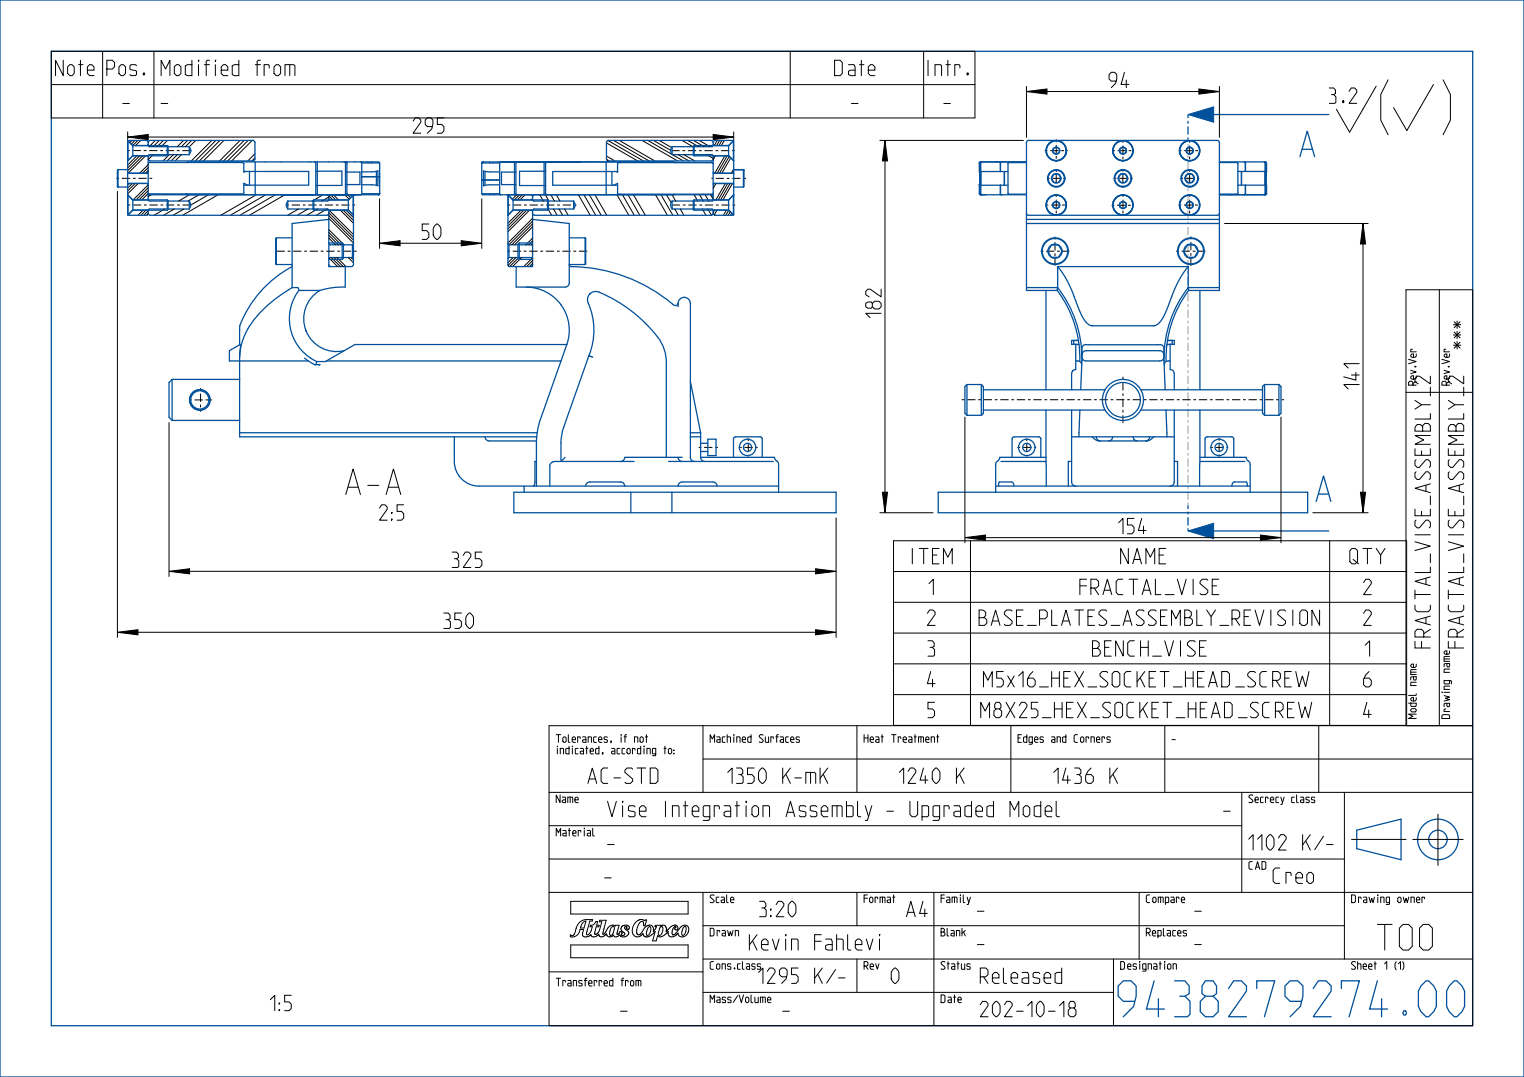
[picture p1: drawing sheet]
<svg xmlns="http://www.w3.org/2000/svg" width="297mm" height="210mm" viewBox="0 0 297 210" stroke-linecap="round" stroke-linejoin="round" font-family="sans-serif">
<g fill="none" stroke="#00509b" stroke-width=".25">
<path d="M24.9 38l.9 1 2.9-.1M25 33.7l.1 .1 3.6-.1M25 35.8h3.7M25.3 27.4l-.3 .1 .8 .9 2.9-.1M28.5 27.4l.3 .1 .1 .3M28.7 30.4h-2.9l-.9 1M28.9 27.8v.6l.2 .2h7.8M28.9 31l.2 .3 .2 .1M29.3 38h-.2l-.2 .4M29.3 27.4l-.4 .2v.2M36.9 30.2h-7.8l-.2 .2v8.6l.2 .2h7.8M49.3 27.4l.3 .2 .1 .2"/>
<path d="M49.7 31l-.2 .3-.2 .1M63.7 38l.3 .2 .1 .2M64.1 38.4v.6l-.2 .2h-7.8M64.1 38.4v-.2l.4-.2h4l.3 .1-.9 .9-3.7-.1M103.8 38.4l-.2-.4h-.2h-4l-.3 .1 .8 .9 3.8-.1M103.8 38.4v.6l.2 .2h7.8M103.8 38.4v-.2l.4-.2h34.4h.2l.2 .4M118.2 31l.2 .3 .2 .1M118.6 27.4l-.4 .2v.2M131 30.2h7.8l.2 .2v8.6l-.2 .2h-7.8M138.6 27.4l.3 .2 .1 .2M139 27.8v.6l-.2 .2h-7.8"/>
<path d="M139 31l-.2 .3-.2 .1M139.1 33.7h3.8M139.1 30.4h2.9l1 1M139.1 35.8h3.8M139.4 27.4l-.4 .2v.2M142.6 27.4l.3 .1-.9 .9-2.9-.1M143 38l-1 1-2.9-.1M28.7 41h-2.9l-.8 .8 .3 .2M28.9 41.6l.2 .3 .2 .1M28.9 41.6l-.1 .3-.3 .1M36.9 40.8h-7.8l-.2 .2v.6M56.1 40.8h7.8l.2 .2v11h4.4l.2-.1 .2-.3"/>
<path d="M64.1 47.5l.2 .2h4.4M64.1 51.6v.2l.4 .2M64.1 41.6l-.2 .3-.2 .1M64.2 41h3.7l1 1M68.7 50.2h-4.4l-.2 .2M99 51.6l.1 .3 .3 .1M99.2 50.2h4.4l.2 .2M103.7 41h-3.8l-.9 1M103.8 47.5l-.2 .2h-4.4M103.8 51.6l-.2 .3-.2 .1M103.8 41.6v.2l.4 .2M111.8 40.8h-7.8l-.2 .2v11"/>
<path d="M131 40.8h7.8l.2 .2v.6M139 41.6l-.2 .3-.2 .1M139 41.6l.2 .3 .2 .1M139.1 41h2.9l.9 .8-.3 .2"/>
</g>
<g fill="none" stroke="#000" stroke-width=".19">
<path d="M25.2 35.8l-.3 .3M25.7 27.4l-.4 .4M25.8 35.8l-.9 .9M26.3 27.4l-.7 .7M26.3 35.8l-1.4 1.4M26.7 30.4l-1.8 1.8M26.9 27.4l-1 1M26.9 35.8l-2 2M27.3 30.4l-2.4 2.3M27.4 27.4l-1 1M27.8 30.4l-2.9 2.9M28.4 30.4l-3.4 3.3"/>
<path d="M28.9 28.2l-.2 .2M28.9 32.1l-1.7 1.7M28.9 32.7l-1.1 1.1M28.9 33.2l-.6 .6M28.9 36l-3 3M28.9 36.6l-2.4 2.4M28.9 37.2l-1.8 1.8M28.9 37.7l-1.3 1.3M29.5 38l-.6 .3M29.9 30.2l-1 .9M30.3 27.4l-1.2 1.2M31.1 27.4l-1.3 1.2"/>
<path d="M31.8 27.4l-1.2 1.2M32.6 27.4l-1.2 1.2M33 30.2l-1.2 1.2M33.8 30.2l-1.2 1.2M34.6 30.2l-1.2 1.2M35.4 30.2l-1.3 1.2M35.8 27.4l-1.2 1.2M36.6 27.4l-1.3 1.2M36.9 38l-2.1 1.2M37.4 27.4l-1.3 1.2M38.1 27.4l-1.2 1.2M38.8 38l-2.1 1.2"/>
<path d="M40.6 38l-3.4 2M41.3 27.4l-4 4M42.1 27.4l-4 4M42.5 38l-6.9 4M42.9 27.4l-4 4M43.6 27.4l-4 4M46.8 27.4l-4 4M47.6 27.4l-4 4M48.4 27.4l-4 4M49.1 27.4l-4 4M49.7 30l-1.4 1.4M49.7 30.8l-.6 .6"/>
<path d="M49.9 38l-6.9 4M51.8 38l-6.9 4M53.7 38l-7 4M55.5 38l-6.9 4M63 38l-2.1 1.2M64.1 38.4l-1.4 .8M64.1 38.7l.2 .3M64.1 38.2l.8 .8M64.4 38l1 1M65 38l1 1M67.2 38l.9 .9M67.7 38l.6 .6"/>
<path d="M68.3 38l.3 .3M100.7 38l-.9 .9M101.2 38l-1 1M101.8 38l-1 1M102.3 38l-1 1M103.8 38.7l-.3 .3M105.2 38l.7 1.2M106.3 38l.7 1.2M107.3 38l.8 1.2M108.4 38l.7 1.2M112.7 38l2.3 4M113.8 38l2.3 4"/>
<path d="M114.9 38l2.3 4M115.9 38l2.3 4M118.2 30.4l1.6 1M118.2 27.9l6.1 3.5M118.2 31.1l.5 .3M118.5 27.4l6.9 4M119.6 27.4l6.9 4M120.2 38l2.3 4M120.7 27.4l6.9 4M121.3 38l2.3 4M122.4 38l2.3 4M123.5 38l2.3 4"/>
<path d="M125.1 27.4l7 4M126.2 27.4l4.8 2.7M127.3 27.4l3.4 1.9M127.8 38l2.3 4M128.5 27.4l2.4 1.4M128.8 38l2.3 4M129.9 38l.9 1.5M131 38l.7 1.2M131 30.2l2.2 1.2M132.2 30.2l2.1 1.2M132.9 27.4l2.1 1.2M133.3 30.2l2.1 1.2"/>
<path d="M134 27.4l2.1 1.2M135.1 27.4l2.2 1.2M135.3 38l.7 1.2M136.2 27.4l2.2 1.2M136.3 38l.8 1.2M137.4 38l.7 1.2M137.7 30.2l1.3 .7M138.5 38l.5 .8M139.4 30.4l-.4 .7M139.5 35.8l-.5 .9M139.8 27.4l-.6 1M140.2 27.4l-.5 1"/>
<path d="M140.7 27.4l-.6 1M141.2 27.4l-.6 1M141.3 30.4l-2 3.4M141.4 35.8l-1.9 3.2M141.7 30.4l-1.9 3.4M141.8 35.8l-1.8 3.2M142.1 30.5l-1.9 3.3M142.3 35.8l-1.9 3.2M142.4 30.8l-1.7 3M142.7 35.8l-1.8 3.2M143 33l-.5 .8M27.9 41l-1 1"/>
<path d="M28.5 41l-1.1 1M28.8 41.1l-.8 .9M28.9 41.7l-.3 .3M32.1 40.8l-2.1 1.2M34 40.8l-2.1 1.2M35.8 40.8l-2.1 1.2M58.2 40.8l-2.2 1.2M60 40.8l-2.1 1.2M61.9 40.8l-2.1 1.2M63.7 40.8l-2.1 1.2M64.1 46.4l1.3 1.3M64.1 45.9l1.8 1.8"/>
<path d="M64.1 45.3l2.4 2.4M64.1 44.8l2.9 2.9M64.1 42.6l4.8 4.8M64.1 42l4.8 4.8M64.1 41.5l4.8 4.8M64.2 50.4l1.6 1.6M64.2 41.1l4.7 4.6M64.6 50.2l1.7 1.8M65.1 50.2l1.8 1.8M65.7 50.2l1.7 1.8M66.3 41l2.6 2.5M66.9 41l2 2"/>
<path d="M67.4 41l1.5 1.4M67.9 50.2l1 1M68.4 50.2l.5 .5M100 50.2l-1 1M100.5 50.2l-1.5 1.5M101.1 50.2l-1.8 1.8M101.6 41l-2.6 2.5M101.6 50.2l-1.7 1.8M102.1 41l-3.1 3.1M102.7 41l-3.7 3.6M103.2 41l-4.2 4.2M103.7 50.4l-1.6 1.6"/>
<path d="M103.8 47.5l-.2 .2M103.8 42.6l-4.8 4.8M103.8 43.1l-4.6 4.6M103.8 43.7l-4.1 4M103.8 44.2l-3.5 3.5M103.8 46.4l-1.3 1.3M103.8 47l-.8 .7M103.8 50.8l-1.2 1.2M103.8 51.4l-.6 .6M106.8 40.8l.7 1.2M107.9 40.8l.7 1.2M108.9 40.8l.8 1.2"/>
<path d="M110 40.8l.7 1.2M131.5 40.8l.7 1.2M132.6 40.8l.7 1.2M136.9 40.8l.7 1.2M137.9 40.8l.8 1.2M139.3 41l-.3 .5M139.7 41l-.5 .9M141.6 41l-.6 1M142 41l-.6 1M142.3 41.3l-.4 .7M142.6 41.6l-.2 .4"/>
</g>
<path d="M231.5 103.5l5-1.5v3z" fill="#00509b"/>
<path d="M231.5 103.5l5-1.5v3z" fill="none" stroke="#00509b" stroke-width=".19"/>
<path d="M256.5 97.8l1.4-5 1.5 5M257 96.3h1.9" fill="none" stroke="#00509b" stroke-width=".25"/>
<path d="M231.5 22.3l5-1.5v3z" fill="#00509b"/>
<path d="M231.5 22.3l5-1.5v3z" fill="none" stroke="#00509b" stroke-width=".19"/>
<g fill="none" stroke="#00509b" stroke-width=".25">
<path d="M0 0h297v210h-297zM10 10h277v190h-277zM23 33.1l-.1 .1v3.2l.1 .1M23 33.1v3.4M23 36.5h1.9M23 33.1h1.9M24.9 33.7l4 .1M24.9 33.6l.1 .1M24.9 31.3h.1M24.9 27.4v14.5M24.9 27.4v3.9M24.9 38v3.9"/>
<path d="M24.9 38v.1M24.9 38l1 1M24.9 27.4l1 1M25 35.8l-.1 .2M25.3 27.4h3.2M25.9 30.4l-1 .9M25.9 28.4v2M25.9 39v2M25.9 39h6.7M25.9 30.4h6.7M25.9 28.4h6.7M28.7 35.8l.2 .2"/>
<path d="M28.7 30.4l.2 .2M28.9 28.2l-.2 .1M28.9 33.6l-.2 .1M28.9 38.8l-.2 .1M28.9 31.9l.2-.2h18l.4 .2v1.6l.3-.1M28.9 37.6l.2 .2M28.9 35.8l-4 .1M28.9 37.6v.1M28.9 37.7l.2 .2M29.1 37.8v.1M29.3 38h35.2M29.3 31.4h20"/>
<path d="M29.3 27.4h20M30.9 37.8h-1.8M32.6 28.4l.2 .1v1.7l-.2 .2M32.6 28.4v2M32.6 39v2M32.6 39l.2 .1v1.7l-.2 .2M36.4 37.9l.2 .1M36.6 38h.1M36.9 28.6l.1 .3a1.03 1.03 0 0 1-.1 1.3zM46.9 37.8l-17.8 .1M46.9 37.8l-10.7 .1h.2M47.5 33.4h12.7v2.7h-12.7"/>
<path d="M48.3 36.1l-.8-.4v2l-.6 .1M48.6 33.4v2.7M49.7 27.8v3.2M49.7 31.6h-13.1l-.2 .1M49.7 31.6v6.4M54.9 38h-.1h.4M55.1 38h.1M55.2 38h18.6M55.2 38h.1M55.2 38h5h-23.6M55.7 38h3.8M59.5 38h.1"/>
<path d="M59.6 38h-4.4M60.6 38h.7M61.2 39l-.2 .1v1.7l.2 .2M61.2 39v2M61.2 39h6.7M61.3 38h-.4M61.3 31.6h.1M61.3 31.6h-11.6M61.3 38h.1M61.3 31.6l.2 .2v6l-.2 .2M61.5 33.4h5.1v2.8h-5.1M61.8 31.6v6.4"/>
<path d="M61.8 38h.1M64 38h.5zM64 38h2.1zM64 38h2.4M64 38h.4M64 38h.1M64.1 38.8l.1 .1M64.5 38h.1M64.5 38h2.1M65.7 38h-1.2M66.4 38h-1.9M66.4 38h.1"/>
<path d="M66.7 38h-2.2M67 38h.1M67.1 38h.1M67.1 31.6h-5.8M67.1 31.6l.2 .2v6l-.2 .2M67.3 33.6h2.8v2.4h-2.8M67.6 38h.1M67.6 31.6v6.4M67.9 39v2M68.5 38h.6h-.4M68.6 38h.1M68.7 38h.4"/>
<path d="M68.8 38l-.9 1M68.8 38v3.9M68.8 38l.1 13.6M69.1 38h-.4M69.6 38h-.5M70.3 31.6h3.5l.2 .2M70.3 31.6l.2 .2M70.3 31.6h-3.2M70.5 33.5h2.3l.8-.2v2.9l-.8-.2h-2.3M70.5 37.8h3.5M70.5 31.8h3.5M70.5 37.8l-.2 .2"/>
<path d="M70.5 31.8v6M73.4 34.5h-2.9h3.1M73.4 33.4v2.7M73.6 34.5h.4zM73.8 38h.1M74 31.8v6M74 37.8l-.2 .2M93.9 37.8l.2 .2h3.5M93.9 37.8h3.5M93.9 35.1h2.9M93.9 31.8h3.5M93.9 31.8v6"/>
<path d="M94.1 31.6l-.2 .2M94.1 31.6h.1M94.5 33.4v2.7M96.8 35.1h-2.3M97.4 33.5h-2.3l-.9-.2v2.9l.9-.1 2.3-.1M97.4 37.8l.2 .2M97.4 31.8v6M97.4 35.1h-.6M97.6 31.6l-.2 .2M98.7 31.6h.5M98.7 31.6h-.4M99 38v13.6"/>
<path d="M99 38v3.9M99 38l1 1M99.2 31.6h-.5M99.2 31.6h.1M100 39v2M100 39h6.7M100.3 31.6h.1M100.3 31.6v6.4M100.3 38h-2.7M100.5 33.6h-2.8v2.4h2.8M100.7 31.6h.1M100.7 31.6l-.2 .2v6l.2 .2"/>
<path d="M100.8 38h.1M100.8 31.6h.1M101.5 31.6h.1M101.5 31.6h2.4M101.5 31.6h1.9M101.5 31.6h-.1M103.4 31.6h-1.2h1.1M103.4 31.6h.1M103.4 31.6h.5M103.6 31.6h-2.1M103.8 38.8l-.1 .1M103.8 31.6h.1"/>
<path d="M103.8 31.6h-3M103.9 31.6h-3.1M103.9 31.6h-.1M106 31.6v6.4M106 31.6h.1M106.3 33.4h-5.1v2.8h5.1M106.7 39l.2 .1v1.7l-.2 .2M106.7 39v2M108.3 31.6h3.9M108.3 31.6h.1M109.1 31.6h3.6M109.5 31.6h2.7"/>
<path d="M112.7 31.6h-4.4M112.7 31.6h-6.3l-.1 6.2 .2 .2M112.7 31.6h-5.1M112.7 31.6h.4M112.7 31.6h.1M113 31.6h.1zM118.1 38h-17.3M118.1 31.6h-10.4M118.1 31.6h-24M118.1 31.6v6.4M118.2 27.8v3.2M118.6 31.4h20"/>
<path d="M118.6 27.4h20M119.3 33.4v2.7M119.6 36.1l.8-.3v1.9l.4 .2h18l.2-.2M120.4 33.4h-12.7v2.7h12.7M131 28.6v1.6l-.2-.3a1.03 1.03 0 0 1 .2-1.3zM131.2 38h-13.1M131.2 31.6h-13.1M131.3 31.6l.4 .1M131.3 38h-.1M131.3 31.6h-.1M131.4 31.7h7.4M131.5 37.9l-.2 .1"/>
<path d="M135.3 28.4l-.2 .1v1.7l.2 .2M135.3 39l-.2 .1v1.7l.2 .2M135.3 39h6.7M135.3 30.4h6.7M135.3 28.4h6.7M135.3 28.4v2M135.3 39v2M138.8 31.7h-18l-.4 .2v1.7l-.3-.2M138.8 31.7l.2 .2M138.8 31.7l.2 .1M138.8 31.7h.1M139 31.9h.1"/>
<path d="M139 38.8l.1 .1M139 33.6l.1 .1M139 28.2l.1 .1M139 35.8l4 .1M139.1 30.4l-.1 .2M139.1 35.8l-.1 .2M139.4 27.4h3.2M142 28.4v2M142 39v2M142 30.4l.9 .9M142.9 35.8l.1 .2M142.9 27.4v14.5"/>
<path d="M142.9 27.4l-.9 1M142.9 38l-.9 1M142.9 38l.1 .1M142.9 27.4v3.9M142.9 38v3.9M143 33.7l-4 .1M143 31.3h-.1M143 33.6l-.1 .1M143 36.5h1.9M143 33.1h1.9M144.9 33.1l.1 .1v3.2l-.1 .1M144.9 33.1v3.4"/>
<path d="M190.9 36v1.8M190.9 36h.1M190.9 37.8l.2 .2h8.9M190.9 31.8v1.7M191 31.8h-.1M191 37.8h-.1M191 31.6h.1M191 33.6h-.1M191 36h-.1M191.1 31.6l-.2 .2v6l.2 .2M191.1 33.4h-.1M191.1 36.2h-.1"/>
<path d="M191.2 31.6l-.2 .2v6l.2 .2M191.3 31.6l-.2 .2v6l.2 .2M194.2 31.6h.1M194.5 31.6h.1M194.9 31.8l.1 1.6M194.9 31.8h.1M195 36.1v1.7l.2 .2M195.2 31.6l-.3 .2M195.2 31.6l-.2 .2v1.6M195.7 33.4v2.7M195.8 33.4v2.7M196.4 33.4h-5.2"/>
<path d="M196.4 36.1h-5.2M197.7 31.6h.1M198.1 31.6h-.1M200 31.7h-3.4l-.2 .2 .1 5.9 3.5 .1M200 31.6h-8.9l-.2 .2M205.2 27.6l-.4 .1a2.02 2.02 0 0 0-.5 3.1 2.02 2.02 0 0 0 3.1-.2 2.02 2.02 0 0 0-.8-3h-.1M205.2 29l.6-.3 .6 .3v.7l-.6 .4-.6-.4zM205.2 39.6l.6-.3 .6 .3v.7l-.6 .4-.6-.4zM205.4 34h.9l.5 .8-.5 .8h-.9l-.5-.8zM218.2 27.6l-.4 .1a2.02 2.02 0 0 0-.5 3.1 2.02 2.02 0 0 0 3.1-.2 2.02 2.02 0 0 0-.8-3h-.1M218.2 29l.6-.3 .6 .3v.7l-.6 .4-.6-.4zM218.2 39.6l.6-.3 .6 .3v.7l-.6 .4-.6-.4z"/>
<path d="M218.4 34h.9l.5 .8-.5 .8h-.9l-.5-.8zM231.2 27.6l-.4 .1a2.02 2.02 0 0 0-.5 3.1 2.02 2.02 0 0 0 3.1-.2 2.02 2.02 0 0 0-.8-3h-.1M231.2 29l.6-.3 .6 .3v.7l-.6 .4-.6-.4zM231.2 39.6l.6-.3 .6 .3v.7l-.6 .4-.6-.4zM231.4 34h.9l.5 .8-.5 .8h-.9l-.5-.8zM236.5 22.3h22.4M237.6 31.7h3.4l.2 .1v5.8l-.2 .2h-3.4M237.6 31.6h9l.2 .2M239.6 38h.1M240 38h.1M241.2 33.4h5.3M242 33.4l-.1 2.7"/>
<path d="M242.5 31.6l.2 .1v1.7v-1.6M242.5 31.6l.2 .2M242.7 31.8h.1M242.7 37.8l-.2 .2M242.7 37.8h.1M242.7 37.8v-1.7v1.7l-.2 .2M243.2 38h.1M243.5 38h.1M246.3 31.6l.2 .2v6l-.2 .2M246.4 31.6l.2 .2v6l-.2 .2M246.5 36.1h-5.3M246.5 31.6l.2 .2 .1 6-.2 .2"/>
<path d="M246.6 38h-9M246.6 33.4h-.1M246.6 36.2h-.1M246.6 33.5l.1 2.5M246.6 36h.2v1.8M246.7 37.9h.1M246.7 37.8h.1l-.2 .2h-9M246.7 33.5h.1M246.8 33.5h.1M246.8 37.8h.1M246.8 31.8h-.1M246.8 31.8v1.7"/>
<path d="M253.3 30.5l1.5-5 1.4 5M253.8 29.1h1.9M25.3 42h3.2M25.9 41l-1 .9M25.9 41h6.7M28.7 41l.2 .2M29.3 42h34.4M36.9 40.8v-1.6l.3 .7-.3 .9M53.9 46.4l-.2 .1v5l.2 .1M53.9 46.4v5.2M53.9 51.6h3M53.9 46.4h3"/>
<path d="M56.1 40.8v-1.6l-.3 .7 .3 .9M56.9 52a21.4 21.4 0 0 0-10.2 11.8v3.4M56.9 56.1h1.1l.2 .5M56.9 56.1a22.3 22.3 0 0 0-8.6 8.1 11.5 11.5 0 0 0-1.6 5.4M58.2 56.6a9.2 9.2 0 0 0 3.5 13.9M58.2 56.6h4.1M61.2 41h6.7M62.3 56.6a6.4 6.4 0 0 0-2.6 7.9 6.4 6.4 0 0 0 7.4 3.9M64.1 42.8l-7.2 .8v12.5M64.1 50.6h2.6M64.1 47.4h2.6M64.2 41l-.1 .2"/>
<path d="M66.7 47.4v3.2M66.7 47.4l.2 .2v2.7l-.2 .3M67.3 52v4l-2.9 .1-2.1 .5M67.9 41l.9 .9M68.9 47.5l-.2 .2v2.5l.2 .2M68.9 41.9h-.1M99 47.5l.2 .2v2.5l-.2 .2M99 41.9h.1M99.4 52h4.4M100 41l-1 .9M100 41h6.7M101.2 47.4l-.3 .2v2.7l.3 .3"/>
<path d="M101.2 47.4v3.2M101.2 50.6h2.6M101.2 47.4h2.6M102.5 56a8.4 8.4 0 0 1 8 11.2M103.7 41l.1 .2M103.8 42.8l7.1 .8v11.6a.8 .8 0 0 1-.8 .8h-9.5v-4M104.2 42h34.4M110.9 46.4h3.1M111.8 40.8v-1.6l.3 .8-.3 .8M114 51.6h-3.1l.2 .3a32.4 32.4 0 0 1 20.4 7.6h.4l.2-.3M114 46.4l.1 .1v5l-.1 .1M114 46.4v5.2"/>
<path d="M131 40.8v-1.6l-.3 .8 .3 .8M132.1 59.2a1.2 1.2 0 0 1 1.2-1.2 1.2 1.2 0 0 1 1.2 1.2v30a.8 .8 0 0 0 .8 .8M132.1 59.2v.6M135.3 41h6.7M139.1 41l-.1 .2M139.4 42h3.2M142 41l.9 .9M200 41.6l.2 .3 .2 .1h36.8l.2-.1 .2-.3M200 56.1h6.1M200 43.6h37.6M200 42.8h37.6M203.8 56.6v19.4"/>
<path d="M204.9 47.8h1.4l.7 1.2-.7 1.2h-1.4l-.7-1.2zM206 56.6a22 22 0 0 1 4.4 13.9M206 56.6h-6v-28.8l.1-.2 .3-.2h37l.2 .4v28.8h-6M206 56.1v.5M206.1 56.1a22.5 22.5 0 0 1 4.7 14.3l-.2 5.6M206.1 52l1.2 1.6 1 1.8 2.1 5.2 1 1.9a1.99 1.99 0 0 0 1.5 1M206.1 52h25.5M206.1 52v4.1M206.5 41.8l.4-.1a2.02 2.02 0 0 0 .5-3.1 2.02 2.02 0 0 0-3.2 .1 2.02 2.02 0 0 0 .9 3.1h.1M219.5 41.8l.4-.1a2.02 2.02 0 0 0 .5-3.1 2.02 2.02 0 0 0-3.2 .1 2.02 2.02 0 0 0 .9 3.1h.1M231.4 47.8h1.4l.7 1.2-.7 1.2h-1.4l-.7-1.2zM231.6 52l-1.2 1.6-1 1.8-2.1 5.2-1 1.9a1.93 1.93 0 0 1-1.5 1h-11.9"/>
<path d="M231.6 56.1h6M231.6 52v4.1M231.6 56.1a22.5 22.5 0 0 0-4.8 14.3M231.6 56.1v.5M231.6 56.6a22 22 0 0 0-4.3 13.9M232.5 41.8l.4-.1a2.02 2.02 0 0 0 .5-3.1 2.02 2.02 0 0 0-3.2 .1 2.02 2.02 0 0 0 .9 3.1h.1M233.8 56.6v19.4M33.5 74l-.6 .6v6.8l.6 .6M33.5 74v8M33.5 74h13.2M46.7 69.6v15.6h57.9M46.7 69.6l.2-1.9-.2-.5-2 1.2v2h15.4"/>
<path d="M59.4 69.8l1.9 1.3M61.3 71.1h1l-.1 .1M61.7 70.5l-.1 .5-.3 .1M63.6 70.4h45.7M110.5 67.2l-5.2 14.5-.5 2-.3 2.7v8.4M110.5 67.2h-41.3l-5.8 3.3h-1.7M114.8 69.4a13.5 13.5 0 0 0-.3-10.7 1.6 1.6 0 0 1 2.2-1.7 27.1 27.1 0 0 1 12.3 10l.7 2.1 .2 1.5v18.6M114.8 69.4l-5.2 14.9-.3 1.6v4.1l.8-.8M114.8 69.4l.7 .3M134.5 74.4l2 10M188.4 75l-.4 .4v5.2l.4 .4M188.4 75v6"/>
<path d="M188.4 75h2.8M191.2 75v6M191.2 75l.4 .4v5.2l-.4 .4M191.6 80h23.8M191.6 76h23.8M203.8 80l.1 14.8M208.8 80v14a.8 .8 0 0 0 .8 .8M209.2 66.4v.7M209.2 66.4h1M209.6 70.4a.92 .92 0 0 1 1.2 .7M209.6 67.2v4.9l-.4 .1-.3 .4-.1 3.4M209.6 67.2h.7"/>
<path d="M210.2 66.4h-1.4v.8l1.5-.1M210.5 80l-.2 5.2M210.8 70.3v.1M210.8 69.3l.3-.6 .5-.3h14.5l.5 .3 .2 .6M211.1 67.4l.5-.2h14.6l.4 .2 .2 .4v1.8a.8 .8 0 0 1-.8 .8h-14.4a.8 .8 0 0 1-.8-.8v-1.7zM212.9 63.5h.1M222.3 80h23.7M222.3 76h23.7M226.8 70.4l.3 5.6M226.8 70.3v.1M227.2 80l.2 5.2M227.4 67.2h.6"/>
<path d="M227.5 66.4h.9M227.5 66.4h1.3v.8l-1.4-.1M228 70.4a.92 .92 0 0 0-1.1 .7M228 67.2v4.9a.8 .8 0 0 1 .8 .8v3.1M228.4 66.4v.7M228.8 80v14a.8 .8 0 0 1-.8 .8M233.8 80v14.8M246.4 75h2.8M246.4 75l-.4 .4v5.2l.4 .4M246.4 75v6M249.2 75l.4 .4v5.2l-.4 .4M249.2 75v6"/>
<path d="M33.5 82h13.2M46.7 84.4h58M88.5 85.2v4.8a4.8 4.8 0 0 0 4.8 4.8h58.4M94.5 85.2a.8 .8 0 0 0 .8 .8h9.2M100.1 96h62.8v4h-62.8zM102.1 94.8v1.2M104.5 90h-.3v4.1l-.1 .5-.2 .2M114.1 94.8a.8 .8 0 0 1 .8-.8h6a.8 .8 0 0 1 .8 .8M122.9 96v4M123.6 90h-15.4a1.01 1.01 0 0 0-1 .8v4M130.3 90h20.4M130.9 96v4"/>
<path d="M132.1 94.8a.8 .8 0 0 1 .8-.8h6a.8 .8 0 0 1 .8 .8M132.1 89.2a.8 .8 0 0 0 .8 .8M132.9 89.2h-11.2a.8 .8 0 0 1-.8 .8M134.5 85.2h2M134.5 84.4h2M136.5 89.2h14.4l.2 .5 .4 .3 .2 .5v5.5M136.5 89.2a.8 .8 0 0 0 .8 .8M136.5 88h1.4M136.5 86.4h1.4M136.5 84.4v4.8M137.9 85.6h1.6v3.2h-1.6zM142.9 89.2v-3.6l.1-.2 .3-.2h5l.2 .4v3.6"/>
<path d="M182.8 96h72v4h-72zM188.4 81h2.8M194 94.8h49.6M194.6 94.8l.2-.8h2.4l.3 .3 .1 .5M195.1 90h8.7M197.2 89.2v-3.6l.1-.2 .3-.2h5l.2 .4v3.6M203.8 89.2h-9l-.1 .5-.5 .3-.2 .5v5.5M208.8 90h-.6v4.8M208.8 85.2h20M212.8 85.2l.8 .6 .6 .2h9.3l.6-.2 .7-.6M213.6 85.2a.8 .8 0 0 0 .8 .8M216.8 85.2a.8 .8 0 0 1-.8 .8"/>
<path d="M220.8 85.2l.3 .5 .5 .3M224 85.2a.8 .8 0 0 1-.8 .8M228.8 90h.7v4.8M233.8 89.2h9l.2 .5 .4 .3 .2 .5v5.5M233.8 90h8.8M234.8 89.2v-3.6l.1-.2 .3-.2h5l.2 .4v3.6M240.1 94.8l.1-.6 .3-.2h2.4l.2 .8M246.4 81h2.8M236.5 103.5h22.4M264.4 161.9l8.6-2.2v7.9l-8.6-2.1z"/>
<circle cx="205.8" cy="40" r="1.94"/>
<circle cx="205.8" cy="29.4" r="1.94"/>
<circle cx="205.8" cy="40" r="1.92"/>
<circle cx="205.8" cy="29.4" r="1.92"/>
<circle cx="205.8" cy="34.8" r="1.7"/>
<circle cx="205.8" cy="34.8" r="1.58"/>
<circle cx="205.8" cy="34.8" r=".92"/>
<circle cx="205.8" cy="40" r=".69"/>
<circle cx="205.8" cy="29.4" r=".69"/>
<circle cx="218.8" cy="40" r="1.92"/>
<circle cx="218.8" cy="29.4" r="1.92"/>
<circle cx="218.8" cy="40" r="1.94"/>
<circle cx="218.8" cy="29.4" r="1.94"/>
<circle cx="218.8" cy="34.8" r="1.7"/>
<circle cx="218.8" cy="34.8" r="1.58"/>
<circle cx="218.8" cy="34.8" r=".92"/>
<circle cx="218.8" cy="40" r=".69"/>
<circle cx="218.8" cy="29.4" r=".69"/>
<circle cx="231.8" cy="40" r="1.94"/>
<circle cx="231.8" cy="29.4" r="1.94"/>
<circle cx="231.8" cy="34.8" r="1.7"/>
<circle cx="231.8" cy="34.8" r="1.58"/>
<circle cx="231.8" cy="34.8" r=".92"/>
<circle cx="231.8" cy="40" r=".69"/>
<circle cx="231.8" cy="29.4" r=".69"/>
<circle cx="205.6" cy="49" r="2.6"/>
<circle cx="205.6" cy="49" r="2.48"/>
<circle cx="205.6" cy="49" r="1.39"/>
<circle cx="232.1" cy="49" r="2.6"/>
<circle cx="232.1" cy="49" r="2.48"/>
<circle cx="232.1" cy="49" r="1.39"/>
<circle cx="38.9" cy="78" r="1.98"/>
<circle cx="38.9" cy="78" r="2"/>
<circle cx="38.9" cy="78" r="1.78"/>
<circle cx="218.8" cy="78" r="4"/>
<circle cx="218.8" cy="78" r="3.4"/>
<circle cx="145.7" cy="87.2" r="1.6"/>
<circle cx="145.7" cy="87.2" r=".8"/>
<circle cx="200.1" cy="87.2" r="1.6"/>
<circle cx="200.1" cy="87.2" r=".8"/>
<circle cx="237.6" cy="87.2" r="1.6"/>
<circle cx="237.6" cy="87.2" r=".8"/>
<circle cx="280.2" cy="163.7" r="4"/>
<circle cx="280.2" cy="163.7" r="1.8"/>
</g>
<path d="M231.5 27.3v-5M231.5 103.5v-5" fill="none" stroke="#00509b" stroke-width=".25" stroke-dasharray=".5 .5 1.6 .5" stroke-linecap="butt"/>
<path d="M231.5 98.5v-71.2" fill="none" stroke="#9196a0" stroke-width=".19" stroke-dasharray=".5 .5 1.6 .5" stroke-linecap="butt"/>
<g fill="#000">
<path d="M200 17.9l4-.5v1zM233.6 17.4l4 .5-4 .5zM24.9 26.7l4-.5v1zM139 26.2l4 .5-4 .5zM172.5 27.4l.5 4h-1zM74 47.4l4-.5v1zM89.9 46.9l4 .5-4 .5zM265.6 43.6l.5 4h-1zM172 96h1l-.5 4zM265.1 96h1l-.5 4zM32.9 111.4l4-.5v1zM158.9 110.9l4 .5-4 .5z"/>
<path d="M188 104.8l4-.5v1zM245.6 104.3l4 .5-4 .5zM22.9 123.3l4-.5v1zM158.9 122.8l4 .5-4 .5z"/>
</g>
<g fill="none" stroke="#000" stroke-width=".19">
<path d="M10 10h180v13h-180zM10 16.5h180M20 10v13M30 10v13M154 10v13M180 10v13M200 17.9l4-.5v1zM200 16.9v9.9M204 17.9h29.6M233.6 17.4l4 .5-4 .5zM237.6 16.9v9.9M268.2 16.8l-5.2 9-2.6-4.5"/>
<path d="M22.9 37.3v87M24.9 26.7l4-.5v1zM24.9 25.7v1.5M28.9 26.7h110.1M74 38.8v9.6M93.9 38.8v9.6M139 26.2l4 .5-4 .5zM143 25.7v1.6M171.5 27.4h27.9M172.5 27.4l.5 4h-1zM172.5 31.4v64.6M74 47.4l4-.5v1z"/>
<path d="M89.9 46.9l4 .5-4 .5zM89.9 47.4h-11.9M238.6 43.6h28M265.6 43.6l.5 4h-1zM265.6 47.6v48.4M280.5 56.5v85M274 76.5h13M32.9 82.4v30M171.5 100h10.3M172 96h1l-.5 4zM188 81.3v24.5M249.6 81.3v24.5"/>
<path d="M255.8 100h10.8M265.1 96h1l-.5 4zM32.9 111.4l4-.5v1zM36.9 111.4h122M158.9 110.9l4 .5-4 .5zM162.9 101v23.3M174.1 105.4h100v36h-100zM174.1 111.4h100M174.1 117.4h100M188 104.8l4-.5v1zM189.1 105.4v36M192 104.8h53.6"/>
<path d="M245.6 104.3l4 .5-4 .5zM259.1 105.4v36M22.9 123.3l4-.5v1zM26.9 123.3h132M158.9 122.8l4 .5-4 .5zM174.1 123.4h100M174.1 129.4h100M174.1 135.4h100M191.1 139.9v-3l.9 1.8 .8-1.8v3M107 154.5h180M137 148h150M137 141.5v13"/>
<path d="M167 141.5v13M197 141.5v13M227 141.5v13M242 154.5v19.5M257 141.5v13M262 154.5v32.5M274 141.5v-85h13v143.5h-180v-58.5h180M280.2 158.8v10M107 161h135M107 167.5h155M107 174h180M111.2 175.8h22.9v2.4h-22.9z"/>
<path d="M113.7 179.9l.5-.3-.4 1.4h-.7zM116.1 179.7l-.4 .6-.6 .1-.1 .3h.4l-.2 .7-.3 .6-.4 .3a.35 .35 0 0 1-.1-.6l.6-2.1h.4l.1-.3h-1.4l-.7 .2-.7 .6-.4 .9a2.12 2.12 0 0 1-.8 1.4l-.4-.1v.3l.7 .1 .6-.3 .4-.5 .2-.7h.7l-.1 .7a.73 .73 0 0 0 .3 .8 .73 .73 0 0 0 .9-.2l.4-.2a.94 .94 0 0 0 1.5-.1 .58 .58 0 0 0 .4 .5 .58 .58 0 0 0 .7-.2l.4-.4a.76 .76 0 0 0 .6 .6 .76 .76 0 0 0 .7-.4 .69 .69 0 0 0 1.2 0 1 1 0 0 0 1.1 .3 1 1 0 0 0 .7-.8l-.2-.3a.6 .6 0 0 1-.5-.8h.3v.1a.28 .28 0 0 0 .3 .4 .28 .28 0 0 0 .2-.4 .83 .83 0 0 0-1-.4 .83 .83 0 0 0-.5 1l.4 .4a.36 .36 0 0 1 .2 .5 .36 .36 0 0 1-.6 0M116.1 179.7h.4l-.2 .7h.5l-.1 .3h-.5l-.3 1a.32 .32 0 0 0 .1 .5 .32 .32 0 0 0 .5-.2l.3-.6 .5-1.7h-.5l.1-.3h1.2l-.4 1.8a.85 .85 0 0 0-.1 1l.5-.6a1.45 1.45 0 0 1 1.4-1.2l.4 .2v-.2h.8l-.5 1.6 .1 .2 .3-.1a.32 .32 0 0 1 .2-.4 .32 .32 0 0 1 .4 .1 .32 .32 0 0 1-.1 .5M116.1 179.7h.1M124 179.7a1.2 1.2 0 0 1 1.6-.2l.4-.1-.3 1.1h-.3v-.1a.5 .5 0 0 0-.3-.7 .5 .5 0 0 0-.6 .5 1.78 1.78 0 0 0-.3 2h.4l.3-.2a2.5 2.5 0 0 1 1.6-1.6 .82 .82 0 0 1 .8 1.2l.6-.9h-.3l.1-.3h1v.2a.8 .8 0 0 1 1 .1 .8 .8 0 0 1 .1 1l.3-.3a1.45 1.45 0 0 1 1.9-.8 .37 .37 0 0 1 .1 .5 .37 .37 0 0 1-.6 0l.2-.3a.19 .19 0 0 0-.2-.2 .19 .19 0 0 0-.2 .2l-.3 1.1a.34 .34 0 0 0 .2 .4 .34 .34 0 0 0 .4-.2 3.9 3.9 0 0 1 1.8-1.7 1.05 1.05 0 0 1 .9 .8 1.05 1.05 0 0 1-.5 1.1 .92 .92 0 0 1-.9 .4 .92 .92 0 0 1-.8-.8l-.1 .2a1.32 1.32 0 0 1-1.6 .4l-.2-.4v-.4l-.9 .7a.85 .85 0 0 1-1.1 .1l-.3 1h-.7l.5-1.9-.1 .1a1.75 1.75 0 0 1-1.9 .9l-.4-.5-.1 .1a1.11 1.11 0 0 1-1.5 .3 1.11 1.11 0 0 1-.4-1.4l.3-.8zM137 174v26M167 174v6.5M182 174v26M222 174v13M263.4 163.7h10.6M275.3 163.7h9.8M107 189.5h30"/>
<path d="M111.2 184.3h22.9v2.5h-22.9zM119.2 180.8l.4-.1 .1 .4-.3 1-.5 .3-.1-.6zM121.1 182.3h.1M125.7 182.6h.1M126.4 180.8l.4-.1v.7l-.3 .8-.4 .2-.1-.5zM126.6 180.7h.1M128.7 180.8l.4-.1 .1 .6-.3 .8-.4 .3-.2-.4zM133.3 180.8l.3-.1 .1 .7-.3 .7-.4 .3-.1-.6zM133.5 180.7h.1M137 180.5h125M137 187h150M137 193.5h80"/>
<path d="M167 187v6.5M217 187v13"/>
</g>
<g fill="none" stroke="#000" stroke-width=".19" stroke-dasharray=".5 .5 1.6 .5" stroke-linecap="butt">
<path d="M22.7 34.8h7M24.8 29.4h12.7M24.8 40h12.6M69.2 40h-13.5M98.9 40h13.5M143.2 29.4h-12.6M143.3 40h-12.7M145.4 34.8h-6.8M203.6 29.4h4.5M203.8 40h4.1M204 34.8h3.6M205.8 27.2v4.4"/>
<path d="M205.8 33v3.6M205.8 37.9v4.2M216.7 29.4h4.3M217 34.8h3.7M218.8 32.9v3.7M218.8 27.3v4.1M218.8 37.9v4.2M229.7 40h4.2M229.7 29.4h4.3M230 34.8h3.7M231.8 27.3v4.2M231.8 33v3.6"/>
<path d="M231.8 37.9v4.2M69.5 49h-16.1M98.8 49h15.8M202.8 49h5.6M205.6 46.2v5.6M216.6 40h4.4M229.2 49h5.7M232.1 46.1v5.7M36.8 78h4.5M39.1 75.7v4.6M187.4 77.9h62.8M218.8 73.5v9"/>
<path d="M139.9 87.2h-3.9M144 87.2h3.7M145.8 85.5v3.5M198.3 87.2h3.6M200.1 85.5v3.5M235.8 87.2h3.5M237.6 85.4v3.7"/>
</g>
<text font-size="13" x="269.1" y="25.6">( )</text>
<text font-size="9.1" fill="#00509b" x="216.5" y="198.3">9438279274.00</text>
<g font-size="6.5">
<text x="67.8" y="96.4">A-A</text>
<text x="268.6" y="185.3">TOO</text>
</g>
<g font-size="3.9">
<text x="10.3" y="14.8">Note</text>
<text x="20.3" y="14.8">Pos.</text>
<text x="31.4" y="14.8">Modified from</text>
<text x="162.3" y="14.8">Date</text>
<text x="179.1" y="14.8">Intr.</text>
<text x="216.1" y="17.1">94</text>
<text x="23.8" y="21.3">-</text>
<text x="31.4" y="21.3">-</text>
<text x="165.8" y="21.3">-</text>
<text x="183.8" y="21.3">-</text>
<text x="259.1" y="20.2">3.2</text>
<text x="80.5" y="26">295</text>
<text x="82.3" y="46.7">50</text>
<text x="171.7" y="62" transform="rotate(-90 171.7 62)">182</text>
<text x="285.3" y="68" transform="rotate(-90 285.3 68)">***</text>
<text x="264.9" y="75.8" transform="rotate(-90 264.9 75.8)">141</text>
<text x="72.5" y="101.4">2:5</text>
<text x="218" y="104.1">154</text>
<text x="88.1" y="110.7">325</text>
<text x="176.9" y="109.9">ITEM</text>
<text x="218.3" y="109.9">NAME</text>
<text x="263.1" y="109.9">QTY</text>
<text x="180.5" y="115.9">1</text>
<text x="210.1" y="115.9">FRACTAL_VISE</text>
<text x="265.5" y="115.9">2</text>
<text x="86.5" y="122.5">350</text>
<text x="180.5" y="121.9">2</text>
<text x="190.2" y="121.9">BASE_PLATES_ASSEMBLY_REVISION</text>
<text x="265.5" y="121.9">2</text>
<text x="180.5" y="127.9">3</text>
<text x="212.4" y="127.9">BENCH_VISE</text>
<text x="265.5" y="127.9">1</text>
<text x="278.7" y="126.4" transform="rotate(-90 278.7 126.4)">FRACTAL_VISE_ASSEMBLY_2</text>
<text x="285.3" y="126.4" transform="rotate(-90 285.3 126.4)">FRACTAL_VISE_ASSEMBLY_2</text>
<text x="180.5" y="133.9">4</text>
<text x="192.5" y="133.9">M5x16_HEX_SOCKET_HEAD_SCREW</text>
<text x="265.5" y="133.9">6</text>
<text x="180.5" y="139.9">5</text>
<text x="192.5" y="139.9">M8X25_HEX_SOCKET_HEAD_SCREW</text>
<text x="265.5" y="139.9">4</text>
<text x="115" y="152.8">AC-STD</text>
<text x="141.5" y="152.8">1350 K-mK</text>
<text x="175" y="152.8">1240 K</text>
<text x="205" y="152.8">1436 K</text>
<text x="117.8" y="159.3">Vise Integration Assembly - Upgraded Model</text>
<text x="238.3" y="159.3">-</text>
<text x="117.8" y="165.8">-</text>
<text x="242.6" y="165.8">1102 K/-</text>
<text x="117.8" y="172.3">-</text>
<text x="248.1" y="172.3">Creo</text>
<text x="147.3" y="178.8">3:20</text>
<text x="176.6" y="178.8">A4</text>
<text x="190.5" y="178.8">-</text>
<text x="232.8" y="178.8">-</text>
<text x="145.4" y="185.3">Kevin Fahlevi</text>
<text x="190.5" y="185.3">-</text>
<text x="232.8" y="185.3">-</text>
<text x="147.8" y="191.8">1295 K/-</text>
<text x="173.1" y="191.8">0</text>
<text x="190.4" y="191.8">Released</text>
<text x="50.6" y="197.1">1:5</text>
<text x="120.8" y="198.3">-</text>
<text x="152.5" y="198.3">-</text>
<text x="190.4" y="198.3">202-10-18</text>
</g>
<g font-size="2">
<text x="276" y="75.1" transform="rotate(-90 276 75.1)">Rev.Ver</text>
<text x="282.5" y="75.1" transform="rotate(-90 282.5 75.1)">Rev.Ver</text>
<text x="276" y="140.1" transform="rotate(-90 276 140.1)">Model name</text>
<text x="282.5" y="140.1" transform="rotate(-90 282.5 140.1)">Drawing name</text>
<text x="108.4" y="144.8">Tolerances, if not</text>
<text x="108.4" y="147">indicated, according to:</text>
<text x="138.4" y="144.8">Machined Surfaces</text>
<text x="168.4" y="144.8">Heat Treatment</text>
<text x="198.4" y="144.8">Edges and Corners</text>
<text x="228.4" y="144.8">-</text>
<text x="108.4" y="156.5">Name</text>
<text x="243.4" y="156.5">Secrecy class</text>
<text x="108.4" y="163">Material</text>
<text x="243.4" y="169.5">CAD</text>
<text x="138.4" y="176">Scale</text>
<text x="168.4" y="176">Format</text>
<text x="183.4" y="176">Family</text>
<text x="223.4" y="176">Compare</text>
<text x="263.4" y="176">Drawing owner</text>
<text x="138.4" y="182.5">Drawn</text>
<text x="183.4" y="182.5">Blank</text>
<text x="223.4" y="182.5">Replaces</text>
<text x="138.4" y="189">Cons.class</text>
<text x="168.4" y="189">Rev</text>
<text x="183.4" y="189">Status</text>
<text x="218.4" y="189">Designation</text>
<text x="263.4" y="189">Sheet 1 (1)</text>
<text x="108.4" y="192.3">Transferred from</text>
<text x="138.4" y="195.5">Mass/Volume</text>
<text x="183.4" y="195.5">Date</text>
</g>
</svg>
